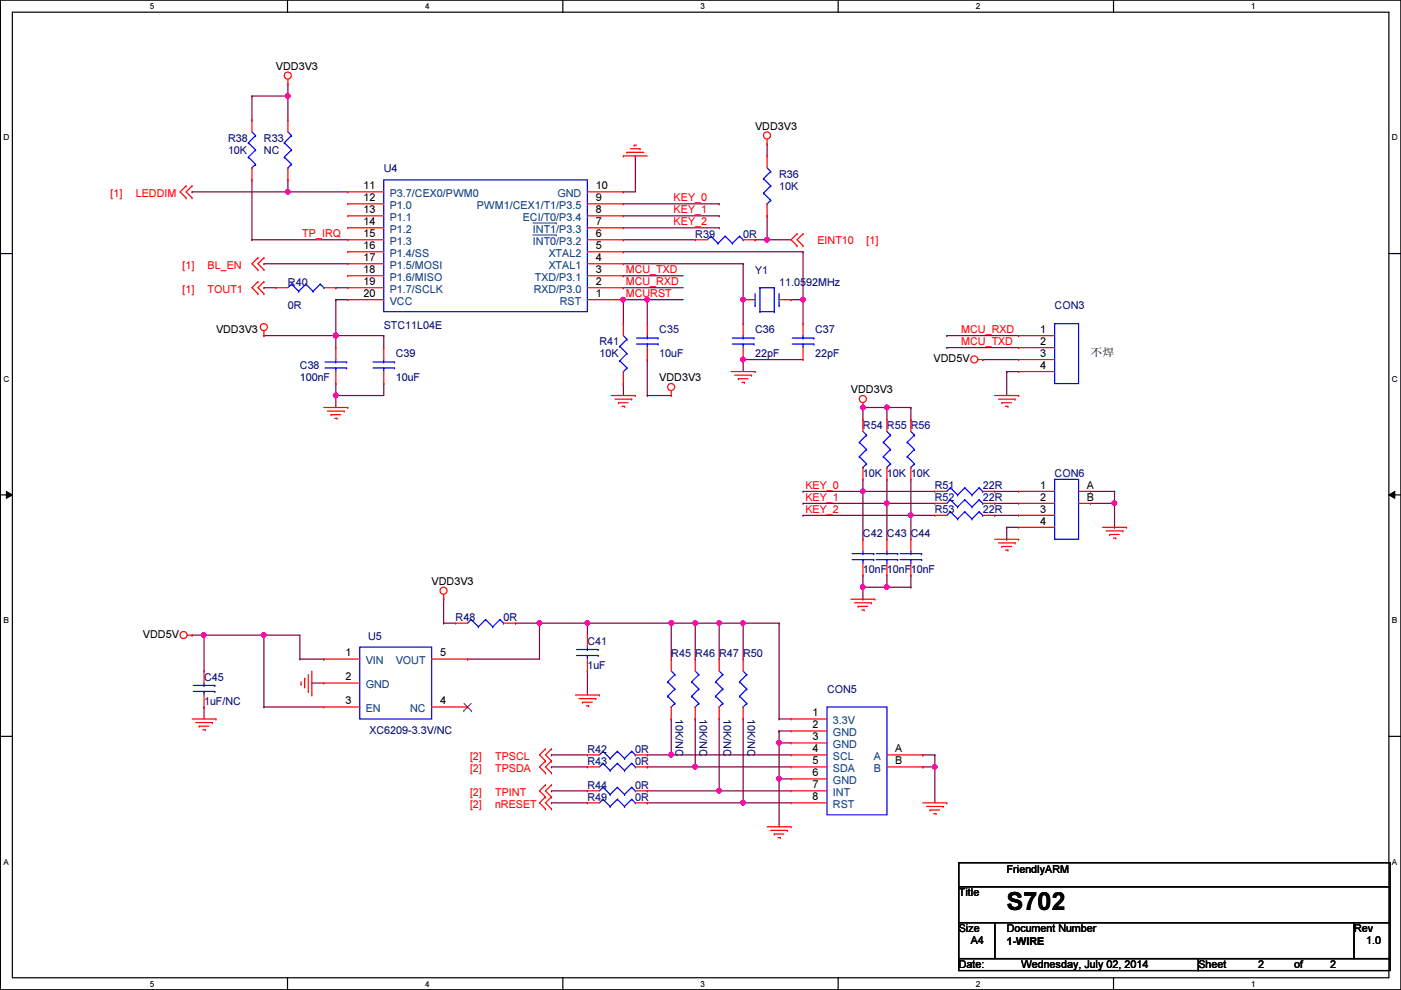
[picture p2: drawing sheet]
<svg xmlns="http://www.w3.org/2000/svg" width="297mm" height="210mm" viewBox="0 0 297 210" stroke-linecap="round" stroke-linejoin="round" font-family="sans-serif">
<path d="M.1 0h296.9v209.8h-296.9zM2.6 2.6h291.9v204.7h-291.9z" fill="none" stroke="#000" stroke-width=".25"/>
<g fill="#fff">
<path d="M31.8 .3h1v2h-1z"/>
<path d="M31.8 207.6h1v1.9h-1z"/>
</g>
<path d="M61 0v2.6M61 207.3v2.5" fill="none" stroke="#000" stroke-width=".25"/>
<g fill="#fff">
<path d="M90.1 .3h1v2h-1z"/>
<path d="M90.1 207.6h1v1.9h-1z"/>
</g>
<path d="M119.3 0v2.6M119.3 207.3v2.5" fill="none" stroke="#000" stroke-width=".25"/>
<g fill="#fff">
<path d="M148.5 .3h1v2h-1z"/>
<path d="M148.5 207.6h1v1.9h-1z"/>
</g>
<path d="M177.7 0v2.6M177.7 207.3v2.5" fill="none" stroke="#000" stroke-width=".25"/>
<g fill="#fff">
<path d="M206.9 .3h1v2h-1z"/>
<path d="M206.9 207.6h1v1.9h-1z"/>
</g>
<path d="M236.1 0v2.6M236.1 207.3v2.5" fill="none" stroke="#000" stroke-width=".25"/>
<g fill="#fff">
<path d="M265.3 .3h.9v2h-.9z"/>
<path d="M265.3 207.6h.9v1.9h-.9z"/>
<path d="M.7 28.2h1.3v1.9h-1.3z"/>
<path d="M295.1 28.2h1.3v1.9h-1.3z"/>
<path d="M.7 79.3h1.3v2h-1.3z"/>
<path d="M295.1 79.3h1.3v2h-1.3z"/>
</g>
<path d="M.1 53.8h2.5M294.5 53.8h2.5" fill="none" stroke="#000" stroke-width=".25"/>
<g fill="#fff">
<path d="M.7 130.5h1.2v2h-1.2z"/>
<path d="M295.1 130.5h1.2v2h-1.2z"/>
</g>
<path d="M.1 104.9h2.5M294.5 104.9h2.5" fill="none" stroke="#000" stroke-width=".25"/>
<path d="M1.4 104.2l1.2 .7-1.2 .8zM294.5 104.9l1.2-.7v1.5z" fill="#000"/>
<path d="M1.4 104.2l1.2 .7-1.2 .8zM294.5 104.9l1.2-.7v1.5z" fill="none" stroke="#000" stroke-width=".21"/>
<g fill="#fff">
<path d="M.7 181.7h1.2v2h-1.2z"/>
<path d="M295.1 181.7h1.2v2h-1.2z"/>
</g>
<path d="M.1 156.1h2.5M294.5 156.1h2.5" fill="none" stroke="#000" stroke-width=".25"/>
<path d="M71.2 71.2h.1M71.2 71.2v2.5" fill="none" stroke="#800040" stroke-width=".25"/>
<circle cx="71.2" cy="71.1" r=".49" fill="#f0f"/>
<circle cx="71.2" cy="71.1" r=".49" fill="none" stroke="#f0f" stroke-width=".25"/>
<path d="M61 38.1h.1M61 38.1v2.6M71.2 63.5h.1M71.2 71.2h.1M71.2 63.5h2.5M71.2 71.2h10.2M81.4 71.2h.1M81.4 71.2v2.5" fill="none" stroke="#800040" stroke-width=".25"/>
<circle cx="71.2" cy="71.1" r=".49" fill="#f0f"/>
<circle cx="71.2" cy="71.1" r=".49" fill="none" stroke="#f0f" stroke-width=".25"/>
<path d="M71.2 83.9h.1M71.2 83.9v2.5" fill="none" stroke="#800040" stroke-width=".25"/>
<circle cx="71.2" cy="83.8" r=".49" fill="#f0f"/>
<circle cx="71.2" cy="83.8" r=".49" fill="none" stroke="#f0f" stroke-width=".25"/>
<g fill="none" stroke="#800040" stroke-width=".25">
<path d="M53.4 50.8h.1M53.4 50.8h20.3M132.2 53.4h.1M132.2 53.4h38.1M56 71.2h.1M56 71.2h15.2M157.6 76.2h.1M157.6 76.2v2.6M170.3 63.5h.1M170.3 63.5v5.1M200.7 71.2h.1M200.7 71.2h15.3"/>
<path d="M71.2 83.9h.1M81.4 81.3h.1M81.4 81.3v2.6h-10.2"/>
</g>
<circle cx="170.2" cy="63.5" r=".49" fill="#f0f"/>
<circle cx="170.2" cy="63.5" r=".49" fill="none" stroke="#f0f" stroke-width=".25"/>
<path d="M132.2 55.9h.1M132.2 55.9h25.4M157.6 63.5h.1M157.6 63.5v5.1M200.7 73.7h.1M200.7 73.7h15.3" fill="none" stroke="#800040" stroke-width=".25"/>
<circle cx="157.5" cy="63.5" r=".49" fill="#f0f"/>
<circle cx="157.5" cy="63.5" r=".49" fill="none" stroke="#f0f" stroke-width=".25"/>
<path d="M157.6 76.2h.1M157.6 76.2h12.7M167.7 63.5h.1M167.7 63.5h2.6" fill="none" stroke="#800040" stroke-width=".25"/>
<circle cx="157.5" cy="76.2" r=".49" fill="#f0f"/>
<circle cx="157.5" cy="76.2" r=".49" fill="none" stroke="#f0f" stroke-width=".25"/>
<g fill="none" stroke="#800040" stroke-width=".25">
<path d="M132.2 58.5h.1M132.2 50.8h.1M132.2 58.5h12.7M132.2 50.8h15.2M162.6 50.8h.1M162.6 45.8h.1M162.6 50.8h5.1M162.6 45.8v5M71.2 63.5h.1M71.2 63.5v7.7M132.2 61h.1M132.2 61h12.7"/>
<path d="M213.4 78.8h.1M213.4 78.8h2.6M213.4 78.8v5.1M71.2 81.3h.1M71.2 81.3v2.6"/>
</g>
<circle cx="162.6" cy="50.8" r=".49" fill="#f0f"/>
<circle cx="162.6" cy="50.8" r=".49" fill="none" stroke="#f0f" stroke-width=".25"/>
<path d="M71.2 61h.1M71.2 61h2.5M137.2 63.5h.1M137.2 63.5v5.1" fill="none" stroke="#800040" stroke-width=".25"/>
<circle cx="137.2" cy="63.5" r=".49" fill="#f0f"/>
<circle cx="137.2" cy="63.5" r=".49" fill="none" stroke="#f0f" stroke-width=".25"/>
<path d="M162.6 30.5h.1M162.6 30.5v2.6M61 40.7h.1M61 40.7h12.7M56 61h.1M56 61h2.5M132.2 63.5h.1M132.2 63.5v5.1M132.2 81.3h.1M132.2 81.3v2.6" fill="none" stroke="#800040" stroke-width=".25"/>
<circle cx="61" cy="40.7" r=".49" fill="#f0f"/>
<circle cx="61" cy="40.7" r=".49" fill="none" stroke="#f0f" stroke-width=".25"/>
<path d="M132.2 63.5h.1M132.2 63.5h5" fill="none" stroke="#800040" stroke-width=".25"/>
<circle cx="132.1" cy="63.5" r=".49" fill="#f0f"/>
<circle cx="132.1" cy="63.5" r=".49" fill="none" stroke="#f0f" stroke-width=".25"/>
<g fill="none" stroke="#800040" stroke-width=".25">
<path d="M53.4 20.4h.1M53.4 20.4v5M53.4 20.4h7.6M61 20.4h.1M61 20.4v5M134.7 33.1h.1M134.7 33.1v7.6h-2.5M40.7 40.7h.1M40.7 40.7h20.3M56 55.9h.1M56 55.9h17.7M132.2 40.7h.1"/>
<path d="M157.6 55.9h.1M157.6 55.9v7.6M160.1 50.8h.1M160.1 50.8h2.5M170.3 53.4h.1M170.3 53.4v10.1M137.2 76.2h.1M137.2 63.5h.1M137.2 76.2v7.7M137.2 63.5h7.7M208.4 76.2h.1M208.4 76.2h7.6"/>
<path d="M137.2 83.9h.1M137.2 83.9h5.1"/>
</g>
<circle cx="61" cy="20.3" r=".49" fill="#f0f"/>
<circle cx="61" cy="20.3" r=".49" fill="none" stroke="#f0f" stroke-width=".25"/>
<path d="M61 17.8h.1M61 17.8v2.6M53.4 38.1h.1M53.4 38.1v12.7M142.3 160.1h.1M142.3 160.1h25.4M147.4 162.6h.1M147.4 162.6h20.3" fill="none" stroke="#800040" stroke-width=".25"/>
<circle cx="147.4" cy="162.6" r=".49" fill="#f0f"/>
<circle cx="147.4" cy="162.6" r=".49" fill="none" stroke="#f0f" stroke-width=".25"/>
<path d="M142.3 152.4h.1M142.3 152.4v7.7M116.9 160.1h.1M116.9 162.6h.1M116.9 167.7h.1M116.9 167.7h7.6M116.9 160.1h7.6M116.9 162.6h7.6M152.5 167.7h.1M152.5 167.7h15.2" fill="none" stroke="#800040" stroke-width=".25"/>
<circle cx="142.3" cy="160" r=".49" fill="#f0f"/>
<circle cx="142.3" cy="160" r=".49" fill="none" stroke="#f0f" stroke-width=".25"/>
<path d="M147.4 152.4h.1M147.4 152.4v10.2h-10.2M152.5 152.4h.1M152.5 152.4v15.3M137.2 162.6h.1" fill="none" stroke="#800040" stroke-width=".25"/>
<circle cx="152.5" cy="167.7" r=".49" fill="#f0f"/>
<circle cx="152.5" cy="167.7" r=".49" fill="none" stroke="#f0f" stroke-width=".25"/>
<path d="M94.1 127h.1M94.1 127v5.1M114.4 132.1h.1M114.4 132.1h10.1M137.2 167.7h.1M137.2 160.1h.1M137.2 167.7h15.3M137.2 160.1h5.1" fill="none" stroke="#800040" stroke-width=".25"/>
<circle cx="114.4" cy="132.1" r=".49" fill="#f0f"/>
<circle cx="114.4" cy="132.1" r=".49" fill="none" stroke="#f0f" stroke-width=".25"/>
<path d="M124.5 132.1h.1M124.5 132.1v2.6" fill="none" stroke="#800040" stroke-width=".25"/>
<circle cx="124.5" cy="132.1" r=".49" fill="#f0f"/>
<circle cx="124.5" cy="132.1" r=".49" fill="none" stroke="#f0f" stroke-width=".25"/>
<path d="M94.1 132.1h.1M94.1 132.1h2.5M124.5 132.1h.1M124.5 132.1h17.8M142.3 132.1h.1M142.3 132.1v7.6M165.2 132.1h.1M165.2 132.1v20.3M165.2 152.4h.1M165.2 152.4h2.5" fill="none" stroke="#800040" stroke-width=".25"/>
<circle cx="142.3" cy="132.1" r=".49" fill="#f0f"/>
<circle cx="142.3" cy="132.1" r=".49" fill="none" stroke="#f0f" stroke-width=".25"/>
<path d="M142.3 132.1h.1M142.3 132.1h5.1M147.4 132.1h.1M147.4 132.1v7.6" fill="none" stroke="#800040" stroke-width=".25"/>
<circle cx="147.4" cy="132.1" r=".49" fill="#f0f"/>
<circle cx="147.4" cy="132.1" r=".49" fill="none" stroke="#f0f" stroke-width=".25"/>
<path d="M152.5 132.1h.1M152.5 132.1v7.6" fill="none" stroke="#800040" stroke-width=".25"/>
<circle cx="152.5" cy="132.1" r=".49" fill="#f0f"/>
<circle cx="152.5" cy="132.1" r=".49" fill="none" stroke="#f0f" stroke-width=".25"/>
<path d="M147.4 132.1h.1M147.4 132.1h10.2M152.5 132.1h.1M124.5 142.3h.1M124.5 142.3v5.1M116.9 170.2h.1M116.9 170.2h7.6M157.6 170.2h.1M157.6 170.2h10.1" fill="none" stroke="#800040" stroke-width=".25"/>
<circle cx="157.5" cy="170.2" r=".49" fill="#f0f"/>
<circle cx="157.5" cy="170.2" r=".49" fill="none" stroke="#f0f" stroke-width=".25"/>
<path d="M157.6 132.1h.1M157.6 132.1v7.6M157.6 152.4h.1M157.6 152.4v17.8" fill="none" stroke="#800040" stroke-width=".25"/>
<circle cx="157.5" cy="132.1" r=".49" fill="#f0f"/>
<circle cx="157.5" cy="132.1" r=".49" fill="none" stroke="#f0f" stroke-width=".25"/>
<path d="M157.6 132.1h.1M157.6 132.1h7.6M165.2 155h.1M165.2 155h2.5M165.2 155v2.5M165.2 165.1h.1M165.2 165.1h2.5" fill="none" stroke="#800040" stroke-width=".25"/>
<circle cx="165.2" cy="165.1" r=".49" fill="#f0f"/>
<circle cx="165.2" cy="165.1" r=".49" fill="none" stroke="#f0f" stroke-width=".25"/>
<path d="M165.2 157.5h.1M165.2 157.5h2.5M165.2 165.1h.1M165.2 165.1v10.2" fill="none" stroke="#800040" stroke-width=".25"/>
<circle cx="165.2" cy="157.5" r=".49" fill="#f0f"/>
<circle cx="165.2" cy="157.5" r=".49" fill="none" stroke="#f0f" stroke-width=".25"/>
<path d="M165.2 157.5h.1M165.2 157.5v7.6M195.7 162.6h.1M195.7 162.6h2.5M198.2 162.6h.1M198.2 162.6v7.6" fill="none" stroke="#800040" stroke-width=".25"/>
<circle cx="198.2" cy="162.6" r=".49" fill="#f0f"/>
<circle cx="198.2" cy="162.6" r=".49" fill="none" stroke="#f0f" stroke-width=".25"/>
<path d="M132.2 43.2h20.3M132.2 45.8h20.3M132.2 48.3h20.3M152.5 43.2h.1M152.5 45.8h.1M152.5 48.3h.1M231.2 104.2h5.1M236.3 104.2h.1M236.3 106.7h.1M236.3 104.2v2.5M195.7 160.1h.1M195.7 160.1h2.5" fill="none" stroke="#800040" stroke-width=".25"/>
<circle cx="236.3" cy="106.7" r=".49" fill="#f0f"/>
<circle cx="236.3" cy="106.7" r=".49" fill="none" stroke="#f0f" stroke-width=".25"/>
<g fill="none" stroke="#800040" stroke-width=".25">
<path d="M183 104.2h.1M183 104.2h15.2M210.9 104.2h.1M210.9 106.7h.1M210.9 109.3h.1M210.9 106.7h5.1M210.9 104.2h5.1M210.9 109.3h5.1M213.4 111.8h.1M213.4 114.3h.1M213.4 111.8h2.6M213.4 111.8v2.5"/>
<path d="M231.2 106.7h5.1M236.3 106.7h.1M236.3 111.8h.1M236.3 106.7v5.1"/>
</g>
<circle cx="182.9" cy="104.2" r=".49" fill="#f0f"/>
<circle cx="182.9" cy="104.2" r=".49" fill="none" stroke="#f0f" stroke-width=".25"/>
<path d="M188 106.7h.1M188 106.7h10.2" fill="none" stroke="#800040" stroke-width=".25"/>
<circle cx="188" cy="106.7" r=".49" fill="#f0f"/>
<circle cx="188" cy="106.7" r=".49" fill="none" stroke="#f0f" stroke-width=".25"/>
<path d="M170.3 104.2h.1M170.3 106.7h.1M170.3 104.2h12.7M170.3 106.7h17.7M183 104.2h.1M183 101.6v2.6M188 106.7h.1M188 101.6v5.1M193.1 109.3h.1M193.1 109.3h5.1M193.1 101.6v7.7" fill="none" stroke="#800040" stroke-width=".25"/>
<circle cx="193.1" cy="109.2" r=".49" fill="#f0f"/>
<circle cx="193.1" cy="109.2" r=".49" fill="none" stroke="#f0f" stroke-width=".25"/>
<path d="M183 88.9h.1M188 86.4h.1M188 86.4h-5v2.5M170.3 109.3h.1M170.3 109.3h22.8" fill="none" stroke="#800040" stroke-width=".25"/>
<circle cx="182.9" cy="86.4" r=".49" fill="#f0f"/>
<circle cx="182.9" cy="86.4" r=".49" fill="none" stroke="#f0f" stroke-width=".25"/>
<circle cx="188" cy="86.4" r=".49" fill="#f0f"/>
<circle cx="188" cy="86.4" r=".49" fill="none" stroke="#f0f" stroke-width=".25"/>
<g fill="none" stroke="#800040" stroke-width=".25">
<path d="M188 86.4h.1M188 86.4v2.5M188 86.4h5.1M193.1 88.9h.1M193.1 86.4h.1M193.1 86.4v2.5M183 104.2h.1M183 104.2v10.1M188 106.7h.1M188 106.7v7.6M193.1 109.3h.1M193.1 109.3v5"/>
<path d="M183 124.5h.1M183 122v2.5M183 124.5h5M188 124.5h.1"/>
</g>
<circle cx="182.9" cy="124.5" r=".49" fill="#f0f"/>
<circle cx="182.9" cy="124.5" r=".49" fill="none" stroke="#f0f" stroke-width=".25"/>
<circle cx="188" cy="124.5" r=".49" fill="#f0f"/>
<circle cx="188" cy="124.5" r=".49" fill="none" stroke="#f0f" stroke-width=".25"/>
<g fill="none" stroke="#800040" stroke-width=".25">
<path d="M56 134.7h.1M56 134.7h7.6M99.1 139.7h.1M109.3 132.1h.1M109.3 132.1h5.1M114.4 132.1h.1M114.4 132.1v7.6h-15.3M183 127h.1M183 124.5v2.5M188 124.5h.1M188 122v2.5M188 124.5h5.1"/>
<path d="M193.1 122h.1M193.1 124.5h.1M193.1 122v2.5M137.2 170.2h.1M137.2 170.2h20.4M198.2 160.1h.1M198.2 160.1v2.5"/>
</g>
<circle cx="55.9" cy="134.6" r=".49" fill="#f0f"/>
<circle cx="55.9" cy="134.6" r=".49" fill="none" stroke="#f0f" stroke-width=".25"/>
<g fill="none" stroke="#800040" stroke-width=".25">
<path d="M40.7 134.7h.1M40.7 134.7h15.3M43.3 134.7h.1M43.3 134.7v7.6M56 134.7h.1M56 134.7v15.2M63.6 139.7h.1M63.6 134.7v5M63.6 139.7h5.1M68.7 139.7h.1M43.3 149.9h.1M43.3 149.9v2.5"/>
<path d="M56 149.9h.1M56 149.9h12.7M66.1 144.8h.1M66.1 144.8h2.6"/>
</g>
<circle cx="43.2" cy="134.6" r=".49" fill="#f0f"/>
<circle cx="43.2" cy="134.6" r=".49" fill="none" stroke="#f0f" stroke-width=".25"/>
<g fill="none" stroke="#f00" stroke-width=".25">
<path d="M61 17.8h.1M61 16.8v1M39.5 39.4h.1M39.5 39.4l-1.3 1.3 1.3 1.3M40.7 39.4h.1M40.7 39.4l-1.2 1.3 1.2 1.3M53.4 25.4h.1M53.4 38.1h.1M53.4 25.4v2.6M53.4 35.6v2.5M61 25.4h.1M61 38.1h.1"/>
<path d="M61 25.4v2.6M61 35.6v2.5M132.2 33.1h.1M132.2 33.1h5M132.9 32.3h.1M132.9 32.3h3.6M133.7 31.5h2M134.4 30.8h.1M134.4 30.8h.6M135.7 31.5h.1M162.6 30.5h.1M162.6 33.1h.1"/>
<path d="M162.6 29.5v1M162.6 33.1v2.5M39.5 42h.1M40.7 42h.1M54.7 59.7h.1M54.7 54.7h.1M54.7 57.2h.1M54.7 59.7l-1.3 1.3 1.3 1.3M54.7 54.7l-1.3 1.2 1.3 1.3M56 59.7h.1M56 54.7h.1M56 57.2h.1"/>
<path d="M56 59.7l-1.3 1.3 1.3 1.3M56 54.7l-1.3 1.2 1.3 1.3M73.7 40.7h.1M73.7 43.2h.1M73.7 45.8h.1M73.7 48.3h.1M73.7 50.8h.1M73.7 53.4h.1M73.7 55.9h.1M73.7 58.5h.1M73.7 58.5h7.7M73.7 55.9h7.7"/>
<path d="M73.7 53.4h7.7M73.7 50.8h7.7M73.7 48.3h7.7M73.7 45.8h7.7M73.7 43.2h7.7M73.7 40.7h7.7M124.5 58.5h7.7M124.5 55.9h7.7M124.5 53.4h7.7M124.5 50.8h7.7M124.5 48.3h7.7M124.5 45.8h7.7"/>
<path d="M124.5 43.2h7.7M124.5 40.7h7.7M132.2 58.5h.1M132.2 55.9h.1M132.2 53.4h.1M132.2 50.8h.1M132.2 48.3h.1M132.2 45.8h.1M132.2 43.2h.1M132.2 40.7h.1M147.4 50.8h.1M147.4 50.8h2.5"/>
<path d="M157.6 50.8h2.5M160.1 50.8h.1M162.6 45.8h.1M162.6 43.2v2.6M169 49.6h.1M169 52.1h.1M169 49.6l-1.3 1.2 1.3 1.3M170.3 52.1h.1M170.3 49.6h.1M170.3 49.6l-1.3 1.2 1.3 1.3M54.7 62.3h.1M56 71.2h.1"/>
<path d="M56 62.3h.1M56 70.1v1.1M58.5 61h.1M58.5 61h2.5M68.7 61h2.5M71.2 61h.1M71.2 73.7h.1M71.2 73.7v2.5M71.2 78.8v2.5M73.7 61h.1M73.7 63.5h.1M73.7 63.5h7.7"/>
<path d="M73.7 61h7.7M81.4 73.7h.1M81.4 73.7v2.5M81.4 78.8v2.5M124.5 63.5h7.7M124.5 61h7.7M132.2 63.5h.1M132.2 61h.1M132.2 68.6h.1M132.2 68.6v2.6M132.2 78.8v2.5M137.2 68.6h.1"/>
<path d="M137.2 76.2h.1M137.2 68.6v2.6M137.2 73.7v2.5M155 78.8h5.1M155.8 79.5h3.5M157.6 68.6h.1M157.6 76.2h.1M157.6 63.5h.1M157.6 63.5h2.5M157.6 68.6v2.6M157.6 73.7v2.5M159.3 79.5h.1"/>
<path d="M160.1 78.8h.1M165.2 63.5h2.5M167.7 63.5h.1M170.3 68.6h.1M170.3 76.2h.1M170.3 68.6v2.6M170.3 73.7v2.5M207.3 76.2h1.1M208.4 76.2h.1M216 71.2h.1M216 73.7h.1M216 76.2h.1"/>
<path d="M216 78.8h.1M216 78.8h7.6M216 76.2h7.6M216 71.2h7.6M216 73.7h7.6M68.7 86.4h5M69.4 87.2h3.6M70.2 87.9h.1M70.2 87.9h2M70.9 88.7h.6M71.2 81.3h.1M71.5 88.7h.1"/>
<path d="M73 87.2h.1M73.7 86.4h.1M81.4 81.3h.1M129.6 83.9h5.1M130.4 84.6h3.5M131.1 85.4h.1M131.1 85.4h2.1M131.9 86.1h.5M132.2 81.3h.1M132.4 86.1h.1M133.9 84.6h.1M134.7 83.9h.1"/>
<path d="M142.3 83.9h.1M142.3 82.8v1.1M156.5 80.3h.1M156.5 80.3h2.1M157.3 81.1h.5M157.8 81.1h.1M183 86.4h.1M183 88.9h.1M183 85.4v1M183 88.9v2.6M183 99.1v2.5M188 88.9h.1"/>
<path d="M188 88.9v2.6M188 99.1v2.5M193.1 88.9h.1M193.1 88.9v2.6M193.1 99.1v2.5M210.9 83.9h5.1M211.7 84.6h3.5M212.4 85.4h.1M212.4 85.4h2.1M213.2 86.1h.5M213.7 86.1h.1M215.2 84.6h.1"/>
<path d="M216 83.9h.1M183 101.6h.1M183 114.3h.1M183 114.3v2.6M183 119.4v2.6M188 101.6h.1M188 114.3h.1M188 114.3v2.6M188 119.4v2.6M193.1 101.6h.1M193.1 114.3h.1M193.1 114.3v2.6"/>
<path d="M193.1 119.4v2.6M198.2 106.7h.1M198.2 109.3h.1M198.2 104.2h.1M198.2 106.7h2.5M198.2 104.2h2.5M198.2 109.3h2.5M208.4 106.7h2.5M208.4 104.2h2.5M208.4 109.3h2.5M210.9 106.7h.1M210.9 109.3h.1"/>
<path d="M210.9 104.2h.1M210.9 114.3h5.1M211.7 115.1h3.5M212.4 115.9h.1M212.4 115.9h2.1M213.2 116.6h.5M213.7 116.6h.1M215.2 115.1h.1M216 114.3h.1M216 104.2h.1M216 106.7h.1M216 109.3h.1"/>
<path d="M216 111.8h.1M216 111.8h7.6M216 106.7h7.6M216 104.2h7.6M216 109.3h7.6M228.7 106.7h2.5M228.7 104.2h2.5M231.2 104.2h.1M231.2 106.7h.1M233.8 111.8h5M234.5 112.6h3.6M235.3 113.3h.1"/>
<path d="M235.3 113.3h2M236 114.1h.6M236.6 114.1h.1M238.1 112.6h.1M238.8 111.8h.1M39.7 134.7h1M40.7 134.7h.1M68.7 139.7h.1M68.7 139.7h7.6M91.5 139.7h7.6M94.1 127h.1M94.1 126v1"/>
<path d="M96.6 132.1h.1M96.6 132.1h2.5M99.1 139.7h.1M106.8 132.1h2.5M109.3 132.1h.1M124.5 134.7h.1M124.5 134.7v2.5M124.5 139.7v2.6M142.3 139.7h.1M142.3 139.7v2.6M147.4 139.7h.1M147.4 139.7v2.6"/>
<path d="M152.5 139.7h.1M152.5 139.7v2.6M157.6 139.7h.1M157.6 139.7v2.6M180.4 127h5.1M181.2 127.8h3.5M181.9 128.6h.1M181.9 128.6h2.1M182.7 129.3h.5M183 122h.1M183.2 129.3h.1M184.7 127.8h.1"/>
<path d="M185.5 127h.1M188 122h.1M193.1 122h.1M40.7 152.4h5.1M41.5 153.2h3.5M42.2 154h.1M42.2 154h2.1M43 154.7h.5M43.3 142.3h.1M43.3 149.9h.1M43.3 142.3v2.5M43.3 147.4v2.5"/>
<path d="M43.5 154.7h.1M45 153.2h.1M45.8 152.4h.1M63.8 145.1h.1M63.8 144.6v.5M64.6 143.8h.1M64.6 143.8v2M65.4 146.6h.1M65.4 143v3.6M66.1 147.4h.1M66.1 142.3v5.1M68.7 144.8h.1"/>
<path d="M68.7 149.9h.1M68.7 144.8h7.6M68.7 149.9h7.6M91.5 149.9h7.6M99.1 149.9h.1M115.7 158.8h.1M115.7 158.8l-1.3 1.3 1.3 1.2M116.9 158.8h.1M116.9 158.8l-1.2 1.3 1.2 1.2M122 147.4h5.1M122.8 148.1h3.5M123.5 148.9h.1"/>
<path d="M123.5 148.9h2.1M124.3 149.6h.5M124.5 142.3h.1M124.8 149.6h.1M126.3 148.1h.1M127.1 147.4h.1M142.3 152.4h.1M142.3 149.9v2.5M147.4 152.4h.1M147.4 149.9v2.5M152.5 152.4h.1M152.5 149.9v2.5"/>
<path d="M157.6 152.4h.1M157.6 149.9v2.5M167.7 152.4h.1M167.7 155h.1M167.7 157.5h.1M167.7 152.4h7.6M167.7 155h7.6M167.7 157.5h7.6M115.7 161.3h.1M115.7 163.9h.1M115.7 166.4h.1M115.7 169h.1"/>
<path d="M115.7 171.5h.1M115.7 161.3l-1.3 1.3 1.3 1.3M115.7 166.4l-1.3 1.3 1.3 1.3M115.7 169l-1.3 1.2 1.3 1.3M116.9 161.3h.1M116.9 163.9h.1M116.9 166.4h.1M116.9 169h.1M116.9 171.5h.1M116.9 161.3l-1.2 1.3 1.2 1.3M116.9 166.4l-1.2 1.3 1.2 1.3M116.9 169l-1.2 1.2 1.2 1.3"/>
<path d="M124.5 160.1h.1M124.5 162.6h.1M124.5 170.2h.1M124.5 167.7h.1M124.5 170.2h2.6M124.5 160.1h2.6M124.5 162.6h2.6M124.5 167.7h2.6M134.7 170.2h2.5M134.7 160.1h2.5M134.7 162.6h2.5M134.7 167.7h2.5"/>
<path d="M137.2 160.1h.1M137.2 162.6h.1M137.2 170.2h.1M137.2 167.7h.1M162.6 175.3h5.1M163.4 176.1h3.6M164.2 176.8h.1M164.2 176.8h2M164.9 177.6h.5M165.4 177.6h.1M167 176.1h.1M167.7 175.3h.1"/>
<path d="M167.7 160.1h.1M167.7 162.6h.1M167.7 165.1h.1M167.7 167.7h.1M167.7 170.2h.1M167.7 170.2h7.6M167.7 160.1h7.6M167.7 162.6h7.6M167.7 165.1h7.6M167.7 167.7h7.6M188 160.1h7.7M188 162.6h7.7"/>
<path d="M195.7 160.1h.1M195.7 162.6h.1M195.7 170.2h5M196.4 171h3.6M197.2 171.7h.1M197.2 171.7h2M197.9 172.5h.6M198.5 172.5h.1M200 171h.1M200.7 170.2h.1"/>
<circle cx="61" cy="16" r=".75"/>
<circle cx="162.6" cy="28.7" r=".75"/>
<circle cx="55.9" cy="69.4" r=".75"/>
<circle cx="206.6" cy="76.2" r=".75"/>
<circle cx="142.3" cy="82.1" r=".75"/>
<circle cx="182.9" cy="84.6" r=".75"/>
<circle cx="38.9" cy="134.6" r=".75"/>
<circle cx="94" cy="125.2" r=".75"/>
</g>
<path d="M203.3 182.9h91.4v5.1h-91.4zM203.3 188h91.4v7.6h-91.4zM203.3 195.6h7.6v7.6h-7.6zM210.9 195.6h76.2v7.6h-76.2zM287.1 195.6h7.6v7.6h-7.6zM203.3 203.2h50.8v2.6h-50.8zM254.1 203.2h40.6v2.6h-40.6z" fill="none" stroke="#000" stroke-width=".25"/>
<g fill="none" stroke="#00f" stroke-width=".25">
<path d="M52.7 30.3h.1M52.7 33.3h.1M52.7 30.3l1.5 1.5M52.7 33.3l1.5 1.5M53.4 35.6h.1M53.4 28l.8 .7M54.2 28.7h.1M54.2 31.8h.1M54.2 34.8h.1M54.2 28.7l-1.5 1.6M54.2 31.8l-1.5 1.5M54.2 34.8l-.8 .8"/>
<path d="M60.3 30.3h.1M60.3 33.3h.1M60.3 30.3l1.5 1.5M60.3 33.3l1.5 1.5M61 35.6h.1M61 28l.8 .7M61.8 28.7h.1M61.8 31.8h.1M61.8 34.8h.1M61.8 28.7l-1.5 1.6M61.8 31.8l-1.5 1.5M61.8 34.8l-.8 .8"/>
<path d="M81.4 38.1h43.1v28h-43.1zM161.9 37.9h.1M161.9 37.9l1.5 1.5M162.6 35.6l.8 .8M163.4 36.4h.1M163.4 39.4h.1M163.4 36.4l-1.5 1.5M163.4 39.4l-1.5 1.5M150.7 50.1h.1M150.7 50.1l-.8 .7M150.7 50.1l1.5 1.5M152.2 51.6h.1"/>
<path d="M153.8 50.1h.1M153.8 50.1l-1.6 1.5M153.8 50.1l1.5 1.5M155.3 51.6h.1M156.8 50.1h.1M156.8 50.1l-1.5 1.5M156.8 50.1l.8 .7M157.6 50.8h.1M161.9 40.9h.1M161.9 40.9l1.5 1.6M162.6 43.2h.1M163.4 42.5h.1"/>
<path d="M163.4 42.5l-.8 .7M61.8 60.2h.1M61.8 60.2l-.8 .8M61.8 60.2l1.5 1.6M63.3 61.8h.1M64.9 60.2h.1M64.9 60.2l-1.6 1.6M64.9 60.2l1.5 1.6M66.4 61.8h.1M67.9 60.2h.1M67.9 60.2l-1.5 1.6M67.9 60.2l.8 .8"/>
<path d="M68.7 61h.1M68.9 78h4.6M68.9 76.8h4.6M71.2 76.8h.1M71.2 78h.1M71.2 76.2v.6M71.2 78v.8M73.5 78h.1M73.5 76.8h.1M79.1 78h4.5M79.1 76.8h4.5M81.4 76.8h.1"/>
<path d="M81.4 78h.1M81.4 76.2v.6M81.4 78v.8M83.6 78h.1M83.6 76.8h.1M131.4 73.4h.1M131.4 76.5h.1M131.4 73.4l1.5 1.6M131.4 76.5l1.5 1.5M132.2 78.8h.1M132.2 71.2l.7 .7M132.9 71.9h.1"/>
<path d="M132.9 75h.1M132.9 78h.1M132.9 71.9l-1.5 1.5M132.9 75l-1.5 1.5M132.9 78l-.7 .8M135 72.9h4.5M135 71.7h4.5M137.2 71.7h.1M137.2 72.9h.1M137.2 71.2v.5M137.2 72.9v.8M139.5 72.9h.1"/>
<path d="M139.5 71.7h.1M155.3 72.9h4.5M155.3 71.7h4.5M157.6 71.7h.1M157.6 72.9h.1M157.6 71.2v.5M157.6 72.9v.8M159.8 72.9h.1M159.8 71.7h.1M160.1 64.8h.1M160.1 62.3v2.5M161.1 66.1h.1"/>
<path d="M161.1 61h.1M161.1 61v5.1M161.1 66.1h3.1M161.1 61h3.1M164.2 66.1h.1M164.2 61h.1M164.2 61v5.1M165.2 64.8h.1M165.2 62.3v2.5M168 72.9h4.5M168 71.7h4.5M170.3 71.7h.1"/>
<path d="M170.3 72.9h.1M170.3 71.2v.5M170.3 72.9v.8M172.5 72.9h.1M172.5 71.7h.1M223.6 68.6h5.1v12.7h-5.1zM182.2 93.8h.1M182.2 96.8h.1M182.2 93.8l1.5 1.5M182.2 96.8l1.5 1.5M183 99.1h.1M183 91.5l.7 .7"/>
<path d="M183.7 92.2h.1M183.7 95.3h.1M183.7 98.3h.1M183.7 92.2l-1.5 1.6M183.7 95.3l-1.5 1.5M183.7 98.3l-.7 .8M187.3 93.8h.1M187.3 96.8h.1M187.3 93.8l1.5 1.5M187.3 96.8l1.5 1.5M188 99.1h.1M188 91.5l.8 .7"/>
<path d="M188.8 92.2h.1M188.8 95.3h.1M188.8 98.3h.1M188.8 98.3l-.8 .8M188.8 92.2l-1.5 1.6M188.8 95.3l-1.5 1.5M192.4 93.8h.1M192.4 96.8h.1M192.4 93.8l1.5 1.5M192.4 96.8l1.5 1.5M193.1 99.1h.1M193.1 91.5l.8 .7"/>
<path d="M193.9 92.2h.1M193.9 95.3h.1M193.9 98.3h.1M193.9 92.2l-1.5 1.6M193.9 95.3l-1.5 1.5M193.9 98.3l-.8 .8M180.7 118.7h4.5M180.7 117.4h4.5M183 117.4h.1M183 118.7h.1M183 116.9v.5M183 118.7v.7"/>
<path d="M185.2 118.7h.1M185.2 117.4h.1M185.8 118.7h4.5M185.8 117.4h4.5M188 117.4h.1M188 118.7h.1M188 116.9v.5M188 118.7v.7M190.3 118.7h.1M190.3 117.4h.1M190.8 118.7h4.6M190.8 117.4h4.6"/>
<path d="M193.1 117.4h.1M193.1 118.7h.1M193.1 116.9v.5M193.1 118.7v.7M195.4 118.7h.1M195.4 117.4h.1M201.5 106h.1M201.5 108.5h.1M201.5 103.4h.1M201.5 106l1.5 1.5M201.5 106l-.8 .7M201.5 108.5l-.8 .8"/>
<path d="M201.5 108.5l1.5 1.5M201.5 103.4l-.8 .8M201.5 103.4l1.5 1.5M203 107.5h.1M203 110h.1M203 104.9h.1M204.6 106h.1M204.6 108.5h.1M204.6 103.4h.1M204.6 106l-1.6 1.5M204.6 106l1.5 1.5M204.6 108.5l-1.6 1.5"/>
<path d="M204.6 108.5l1.5 1.5M204.6 103.4l-1.6 1.5M204.6 103.4l1.5 1.5M206.1 107.5h.1M206.1 110h.1M206.1 104.9h.1M207.6 106h.1M207.6 108.5h.1M207.6 103.4h.1M207.6 106l-1.5 1.5M207.6 106l.8 .7M207.6 108.5l-1.5 1.5"/>
<path d="M207.6 108.5l.8 .8M207.6 103.4l-1.5 1.5M207.6 103.4l.8 .8M208.4 106.7h.1M208.4 109.3h.1M208.4 104.2h.1M223.6 101.6h5.1v12.7h-5.1zM76.3 137.2h15.2v15.2h-15.2zM99.9 131.4h.1M99.9 131.4l-.8 .7M99.9 131.4l1.5 1.5M101.4 132.9h.1"/>
<path d="M103 131.4h.1M103 131.4l-1.6 1.5M103 131.4l1.5 1.5M104.5 132.9h.1M106 131.4h.1M106 131.4l-1.5 1.5M106 131.4l.8 .7M106.8 132.1h.1M122.3 139h4.5M122.3 137.7h4.5M124.5 137.7h.1M124.5 139h.1"/>
<path d="M124.5 137.2v.5M124.5 139v.7M126.8 139h.1M126.8 137.7h.1M41 146.6h4.5M41 145.3h4.5M43.3 145.3h.1M43.3 146.6h.1M43.3 144.8v.5M43.3 146.6v.8M45.5 146.6h.1M45.5 145.3h.1"/>
<path d="M127.8 159.3h.1M127.8 159.3l-.7 .8M127.8 159.3l1.6 1.5M130.9 159.3h.1M130.9 159.3l-1.5 1.5M130.9 159.3l1.5 1.5M133.9 159.3h.1M133.9 159.3l-1.5 1.5M133.9 159.3l.8 .8M141.6 144.6h.1M141.6 147.6h.1M141.6 144.6l1.5 1.5"/>
<path d="M141.6 147.6l1.5 1.5M142.3 149.9h.1M142.3 142.3l.8 .7M143.1 143h.1M143.1 146.1h.1M143.1 149.1h.1M143.1 143l-1.5 1.6M143.1 146.1l-1.5 1.5M143.1 149.1l-.8 .8M146.6 144.6h.1M146.6 147.6h.1M146.6 144.6l1.6 1.5"/>
<path d="M146.6 147.6l1.6 1.5M147.4 149.9h.1M147.4 142.3l.8 .7M148.2 143h.1M148.2 146.1h.1M148.2 149.1h.1M148.2 143l-1.6 1.6M148.2 146.1l-1.6 1.5M148.2 149.1l-.8 .8M151.7 144.6h.1M151.7 147.6h.1M151.7 144.6l1.5 1.5"/>
<path d="M151.7 147.6l1.5 1.5M152.5 149.9h.1M152.5 142.3l.7 .7M153.2 143h.1M153.2 146.1h.1M153.2 149.1h.1M153.2 143l-1.5 1.6M153.2 146.1l-1.5 1.5M153.2 149.1l-.7 .8M156.8 144.6h.1M156.8 147.6h.1M156.8 144.6l1.5 1.5"/>
<path d="M156.8 147.6l1.5 1.5M157.6 149.9h.1M157.6 142.3l.7 .7M158.3 143h.1M158.3 146.1h.1M158.3 149.1h.1M158.3 143l-1.5 1.6M158.3 146.1l-1.5 1.5M158.3 149.1l-.7 .8M175.3 149.9h12.7v22.9h-12.7zM127.8 161.8h.1M127.8 169.5h.1"/>
<path d="M127.8 166.9h.1M127.8 169.5l-.7 .7M127.8 161.8l-.7 .8M127.8 161.8l1.6 1.6M127.8 169.5l1.6 1.5M127.8 166.9l-.7 .8M127.8 166.9l1.6 1.5M129.4 160.8h.1M129.4 163.4h.1M129.4 171h.1M129.4 168.4h.1M130.9 161.8h.1"/>
<path d="M130.9 169.5h.1M130.9 166.9h.1M130.9 161.8l-1.5 1.6M130.9 161.8l1.5 1.6M130.9 169.5l-1.5 1.5M130.9 169.5l1.5 1.5M130.9 166.9l-1.5 1.5M130.9 166.9l1.5 1.5M132.4 160.8h.1M132.4 163.4h.1M132.4 171h.1M132.4 168.4h.1"/>
<path d="M133.9 161.8h.1M133.9 169.5h.1M133.9 166.9h.1M133.9 161.8l-1.5 1.6M133.9 161.8l.8 .8M133.9 169.5l-1.5 1.5M133.9 169.5l.8 .7M133.9 166.9l-1.5 1.5M133.9 166.9l.8 .8M134.7 160.1h.1M134.7 162.6h.1M134.7 170.2h.1"/>
<path d="M134.7 167.7h.1"/>
</g>
<path d="M113 49.8h4.9M113 47.3h4.9M117.9 49.8h.1M117.9 47.3h.1" fill="none" stroke="#004080" stroke-width=".21"/>
<path d="M98.3 150.7h.1M98.4 149.1l1.5 1.6M99.9 149.1l-1.6 1.6M99.9 150.7h.1" fill="none" stroke="#804000" stroke-width=".21"/>
<circle cx="71.2" cy="71.1" r=".49" fill="#f0f"/>
<circle cx="71.2" cy="71.1" r=".49" fill="none" stroke="#f0f" stroke-width=".25"/>
<circle cx="71.2" cy="71.1" r=".49" fill="#f0f"/>
<circle cx="71.2" cy="71.1" r=".49" fill="none" stroke="#f0f" stroke-width=".25"/>
<circle cx="71.2" cy="83.8" r=".49" fill="#f0f"/>
<circle cx="71.2" cy="83.8" r=".49" fill="none" stroke="#f0f" stroke-width=".25"/>
<circle cx="170.2" cy="63.5" r=".49" fill="#f0f"/>
<circle cx="170.2" cy="63.5" r=".49" fill="none" stroke="#f0f" stroke-width=".25"/>
<circle cx="157.5" cy="63.5" r=".49" fill="#f0f"/>
<circle cx="157.5" cy="63.5" r=".49" fill="none" stroke="#f0f" stroke-width=".25"/>
<circle cx="157.5" cy="76.2" r=".49" fill="#f0f"/>
<circle cx="157.5" cy="76.2" r=".49" fill="none" stroke="#f0f" stroke-width=".25"/>
<circle cx="162.6" cy="50.8" r=".49" fill="#f0f"/>
<circle cx="162.6" cy="50.8" r=".49" fill="none" stroke="#f0f" stroke-width=".25"/>
<circle cx="137.2" cy="63.5" r=".49" fill="#f0f"/>
<circle cx="137.2" cy="63.5" r=".49" fill="none" stroke="#f0f" stroke-width=".25"/>
<circle cx="61" cy="40.7" r=".49" fill="#f0f"/>
<circle cx="61" cy="40.7" r=".49" fill="none" stroke="#f0f" stroke-width=".25"/>
<circle cx="132.1" cy="63.5" r=".49" fill="#f0f"/>
<circle cx="132.1" cy="63.5" r=".49" fill="none" stroke="#f0f" stroke-width=".25"/>
<circle cx="61" cy="20.3" r=".49" fill="#f0f"/>
<circle cx="61" cy="20.3" r=".49" fill="none" stroke="#f0f" stroke-width=".25"/>
<circle cx="147.4" cy="162.6" r=".49" fill="#f0f"/>
<circle cx="147.4" cy="162.6" r=".49" fill="none" stroke="#f0f" stroke-width=".25"/>
<circle cx="142.3" cy="160" r=".49" fill="#f0f"/>
<circle cx="142.3" cy="160" r=".49" fill="none" stroke="#f0f" stroke-width=".25"/>
<circle cx="152.5" cy="167.7" r=".49" fill="#f0f"/>
<circle cx="152.5" cy="167.7" r=".49" fill="none" stroke="#f0f" stroke-width=".25"/>
<circle cx="114.4" cy="132.1" r=".49" fill="#f0f"/>
<circle cx="114.4" cy="132.1" r=".49" fill="none" stroke="#f0f" stroke-width=".25"/>
<circle cx="124.5" cy="132.1" r=".49" fill="#f0f"/>
<circle cx="124.5" cy="132.1" r=".49" fill="none" stroke="#f0f" stroke-width=".25"/>
<circle cx="142.3" cy="132.1" r=".49" fill="#f0f"/>
<circle cx="142.3" cy="132.1" r=".49" fill="none" stroke="#f0f" stroke-width=".25"/>
<circle cx="147.4" cy="132.1" r=".49" fill="#f0f"/>
<circle cx="147.4" cy="132.1" r=".49" fill="none" stroke="#f0f" stroke-width=".25"/>
<circle cx="152.5" cy="132.1" r=".49" fill="#f0f"/>
<circle cx="152.5" cy="132.1" r=".49" fill="none" stroke="#f0f" stroke-width=".25"/>
<circle cx="157.5" cy="170.2" r=".49" fill="#f0f"/>
<circle cx="157.5" cy="170.2" r=".49" fill="none" stroke="#f0f" stroke-width=".25"/>
<circle cx="157.5" cy="132.1" r=".49" fill="#f0f"/>
<circle cx="157.5" cy="132.1" r=".49" fill="none" stroke="#f0f" stroke-width=".25"/>
<circle cx="165.2" cy="165.1" r=".49" fill="#f0f"/>
<circle cx="165.2" cy="165.1" r=".49" fill="none" stroke="#f0f" stroke-width=".25"/>
<circle cx="165.2" cy="157.5" r=".49" fill="#f0f"/>
<circle cx="165.2" cy="157.5" r=".49" fill="none" stroke="#f0f" stroke-width=".25"/>
<circle cx="198.2" cy="162.6" r=".49" fill="#f0f"/>
<circle cx="198.2" cy="162.6" r=".49" fill="none" stroke="#f0f" stroke-width=".25"/>
<circle cx="236.3" cy="106.7" r=".49" fill="#f0f"/>
<circle cx="236.3" cy="106.7" r=".49" fill="none" stroke="#f0f" stroke-width=".25"/>
<circle cx="182.9" cy="104.2" r=".49" fill="#f0f"/>
<circle cx="182.9" cy="104.2" r=".49" fill="none" stroke="#f0f" stroke-width=".25"/>
<circle cx="188" cy="106.7" r=".49" fill="#f0f"/>
<circle cx="188" cy="106.7" r=".49" fill="none" stroke="#f0f" stroke-width=".25"/>
<circle cx="193.1" cy="109.2" r=".49" fill="#f0f"/>
<circle cx="193.1" cy="109.2" r=".49" fill="none" stroke="#f0f" stroke-width=".25"/>
<circle cx="182.9" cy="86.4" r=".49" fill="#f0f"/>
<circle cx="182.9" cy="86.4" r=".49" fill="none" stroke="#f0f" stroke-width=".25"/>
<circle cx="188" cy="86.4" r=".49" fill="#f0f"/>
<circle cx="188" cy="86.4" r=".49" fill="none" stroke="#f0f" stroke-width=".25"/>
<circle cx="182.9" cy="124.5" r=".49" fill="#f0f"/>
<circle cx="182.9" cy="124.5" r=".49" fill="none" stroke="#f0f" stroke-width=".25"/>
<circle cx="188" cy="124.5" r=".49" fill="#f0f"/>
<circle cx="188" cy="124.5" r=".49" fill="none" stroke="#f0f" stroke-width=".25"/>
<circle cx="55.9" cy="134.6" r=".49" fill="#f0f"/>
<circle cx="55.9" cy="134.6" r=".49" fill="none" stroke="#f0f" stroke-width=".25"/>
<circle cx="43.2" cy="134.6" r=".49" fill="#f0f"/>
<circle cx="43.2" cy="134.6" r=".49" fill="none" stroke="#f0f" stroke-width=".25"/>
<text font-size="5.3" x="213.4" y="192.9">S702</text>
<g font-size="2.3">
<text x="58.5" y="14.8">VDD3V3</text>
<text x="160.1" y="27.5">VDD3V3</text>
<text x="77" y="40.1">11</text>
<text x="126.3" y="40.1">10</text>
<text x="77" y="42.7">12</text>
<text x="77" y="45.2">13</text>
<text x="77" y="47.8">14</text>
<text x="126.3" y="47.8">7</text>
<text x="126.3" y="45.2">8</text>
<text x="126.3" y="42.7">9</text>
<text x="77" y="50.3">15</text>
<text x="77" y="52.8">16</text>
<text x="126.3" y="52.8">5</text>
<text x="126.3" y="50.3">6</text>
<text x="77" y="55.4">17</text>
<text x="77" y="57.9">18</text>
<text x="126.3" y="57.9">3</text>
<text x="126.3" y="55.4">4</text>
<text x="77" y="60.5">19</text>
<text x="77" y="63">20</text>
<text x="126.3" y="63">1</text>
<text x="126.3" y="60.5">2</text>
<text x="45.8" y="70.7">VDD3V3</text>
<text x="220.6" y="70.6">1</text>
<text x="197.9" y="76.8">VDD5V</text>
<text x="220.6" y="73.2">2</text>
<text x="220.6" y="75.7">3</text>
<text x="231.2" y="75.6">不不</text>
<text x="139.8" y="80.9">VDD3V3</text>
<text x="180.4" y="83.4">VDD3V3</text>
<text x="220.6" y="78.2">4</text>
<text x="220.6" y="103.6">1</text>
<text x="220.6" y="106.2">2</text>
<text x="230.5" y="103.6">A</text>
<text x="230.5" y="106.2">B</text>
<text x="220.6" y="108.7">3</text>
<text x="220.6" y="111.3">4</text>
<text x="91.5" y="124">VDD3V3</text>
<text x="30.3" y="135.2">VDD5V</text>
<text x="73.2" y="139.2">1</text>
<text x="93.3" y="139.2">5</text>
<text x="73.2" y="144.3">2</text>
<text x="73.2" y="149.4">3</text>
<text x="93.3" y="149.4">4</text>
<text x="172.3" y="151.9">1</text>
<text x="172.3" y="154.4">2</text>
<text x="172.3" y="157">3</text>
<text x="172.3" y="159.5">4</text>
<text x="189.8" y="159.5">A</text>
<text x="172.3" y="162.1">5</text>
<text x="172.3" y="164.6">6</text>
<text x="172.3" y="167.1">7</text>
<text x="189.8" y="162.1">B</text>
<text x="172.3" y="169.7">8</text>
<text x="213.4" y="185">FriendlyARM</text>
<text x="203.3" y="190.1">Title</text>
<text x="203.3" y="197.7">Size</text>
<text x="213.4" y="197.7">Document Number</text>
<text x="287.1" y="197.7">Rev</text>
<text x="205.8" y="200.2">A4</text>
<text x="213.4" y="200.3">1-WIRE</text>
<text x="289.6" y="200.2">1.0</text>
<text x="203.3" y="205.3">Date:</text>
<text x="216.5" y="205.3">Wednesday, July 02, 2014</text>
<text x="254.1" y="205.3">Sheet</text>
<text x="266.8" y="205.3">2</text>
<text x="274.4" y="205.3">of</text>
<text x="282" y="205.3">2</text>
</g>
<g font-size="2.3" fill="#000080">
<text x="48.3" y="30.1">R38</text>
<text x="48.3" y="32.6">10K</text>
<text x="56" y="30.1">R33</text>
<text x="56" y="32.6">NC</text>
<text x="81.4" y="36.4">U4</text>
<text x="165.2" y="37.7">R36</text>
<text x="165.2" y="40.2">10K</text>
<text x="147.4" y="50.4">R39</text>
<text x="157.6" y="50.4">0R</text>
<text x="160.1" y="58">Y1</text>
<text x="61" y="60.5">R40</text>
<text x="61" y="65.6">0R</text>
<text x="165.2" y="60.5">11.0592MHz</text>
<text x="223.6" y="65.6">CON3</text>
<text x="81.4" y="69.7">STC11L04E</text>
<text x="139.8" y="70.7">C35</text>
<text x="160.1" y="70.7">C36</text>
<text x="172.8" y="70.7">C37</text>
<text x="83.9" y="75.8">C39</text>
<text x="127.1" y="73.2">R41</text>
<text x="127.1" y="75.8">10K</text>
<text x="139.8" y="75.8">10uF</text>
<text x="160.1" y="75.8">22pF</text>
<text x="172.8" y="75.8">22pF</text>
<text x="63.6" y="78.3">C38</text>
<text x="63.6" y="80.9">100nF</text>
<text x="83.9" y="80.9">10uF</text>
<text x="183" y="91">R54</text>
<text x="188" y="91">R55</text>
<text x="193.1" y="91">R56</text>
<text x="183" y="101.2">10K</text>
<text x="188" y="101.2">10K</text>
<text x="193.1" y="101.2">10K</text>
<text x="223.6" y="101.2">CON6</text>
<text x="198.2" y="106.3">R52</text>
<text x="198.2" y="103.7">R51</text>
<text x="208.4" y="106.3">22R</text>
<text x="208.4" y="103.7">22R</text>
<text x="183" y="113.9">C42</text>
<text x="188" y="113.9">C43</text>
<text x="193.1" y="113.9">C44</text>
<text x="198.2" y="108.8">R53</text>
<text x="208.4" y="108.8">22R</text>
<text x="183" y="121.5">10nF</text>
<text x="188" y="121.5">10nF</text>
<text x="193.1" y="121.5">10nF</text>
<text x="96.6" y="131.7">R48</text>
<text x="106.8" y="131.7">0R</text>
<text x="78.1" y="135.7">U5</text>
<text x="124.5" y="136.7">C41</text>
<text x="124.5" y="141.8">1uF</text>
<text x="142.3" y="139.3">R45</text>
<text x="147.4" y="139.3">R46</text>
<text x="152.5" y="139.3">R47</text>
<text x="157.6" y="139.3">R50</text>
<text x="43.3" y="144.4">C45</text>
<text x="43.3" y="149.4">1uF/NC</text>
<text x="175.3" y="146.9">CON5</text>
<text x="78.3" y="155.5">XC6209-3.3V/NC</text>
<text x="143.3" y="152.4" transform="rotate(90 143.3 152.4)">10K/NC</text>
<text x="148.3" y="152.4" transform="rotate(90 148.3 152.4)">10K/NC</text>
<text x="153.4" y="152.4" transform="rotate(90 153.4 152.4)">10K/NC</text>
<text x="158.5" y="152.4" transform="rotate(90 158.5 152.4)">10K/NC</text>
<text x="124.5" y="159.6">R42</text>
<text x="134.7" y="159.6">0R</text>
<text x="124.5" y="162.1">R43</text>
<text x="124.5" y="167.2">R44</text>
<text x="134.7" y="162.1">0R</text>
<text x="134.7" y="167.2">0R</text>
<text x="124.5" y="169.8">R49</text>
<text x="134.7" y="169.8">0R</text>
</g>
<g font-size="2.3" fill="#f00">
<text x="23.4" y="41.7">[1]</text>
<text x="28.8" y="41.7">LEDDIM</text>
<text x="142.8" y="42.7">KEY_0</text>
<text x="142.8" y="45.3">KEY_1</text>
<text x="142.8" y="47.8">KEY_2</text>
<text x="64.1" y="50.3">TP_IRQ</text>
<text x="173.3" y="51.6">EINT10</text>
<text x="183.7" y="51.6">[1]</text>
<text x="38.7" y="57">[1]</text>
<text x="44" y="57">BL_EN</text>
<text x="132.7" y="58">MCU_TXD</text>
<text x="38.7" y="62.1">[1]</text>
<text x="44" y="62.1">TOUT1</text>
<text x="132.7" y="60.5">MCU_RXD</text>
<text x="132.7" y="63">MCURST</text>
<text x="203.8" y="70.7">MCU_RXD</text>
<text x="203.8" y="73.2">MCU_TXD</text>
<text x="170.8" y="103.7">KEY_0</text>
<text x="170.8" y="106.2">KEY_1</text>
<text x="170.8" y="108.8">KEY_2</text>
<text x="99.6" y="161.1">[2]</text>
<text x="105" y="161.1">TPSCL</text>
<text x="99.6" y="163.7">[2]</text>
<text x="105" y="163.7">TPSDA</text>
<text x="99.6" y="168.7">[2]</text>
<text x="99.6" y="171.3">[2]</text>
<text x="105" y="168.7">TPINT</text>
<text x="105" y="171.3">nRESET</text>
</g>
<g font-size="2.3" fill="#004080">
<text x="82.6" y="41.7">P3.7/CEX0/PWM0</text>
<text x="118.2" y="41.7">GND</text>
<text x="82.6" y="44.3">P1.0</text>
<text x="82.6" y="46.8">P1.1</text>
<text x="101.1" y="44.3">PWM1/CEX1/T1/P3.5</text>
<text x="110.8" y="46.8">ECI/T0/P3.4</text>
<text x="82.6" y="49.4">P1.2</text>
<text x="82.6" y="51.9">P1.3</text>
<text x="113" y="51.9">INT0/P3.2</text>
<text x="113" y="49.4">INT1/P3.3</text>
<text x="82.6" y="54.4">P1.4/SS</text>
<text x="82.6" y="57">P1.5/MOSI</text>
<text x="82.6" y="59.5">P1.6/MISO</text>
<text x="113.4" y="59.5">TXD/P3.1</text>
<text x="116.3" y="57">XTAL1</text>
<text x="116.3" y="54.4">XTAL2</text>
<text x="82.6" y="62.1">P1.7/SCLK</text>
<text x="82.6" y="64.6">VCC</text>
<text x="113.2" y="62.1">RXD/P3.0</text>
<text x="118.7" y="64.6">RST</text>
<text x="77.6" y="140.8">VIN</text>
<text x="83.9" y="140.8">VOUT</text>
<text x="77.6" y="145.9">GND</text>
<text x="77.6" y="151">EN</text>
<text x="86.9" y="151">NC</text>
<text x="176.6" y="153.5">3.3V</text>
<text x="176.6" y="156">GND</text>
<text x="176.6" y="158.6">GND</text>
<text x="176.6" y="161.1">SCL</text>
<text x="185.2" y="161.1">A</text>
<text x="176.6" y="163.7">SDA</text>
<text x="176.6" y="166.2">GND</text>
<text x="185.2" y="163.7">B</text>
<text x="176.6" y="168.7">INT</text>
<text x="176.6" y="171.3">RST</text>
</g>
<g font-size="1.8">
<text x="31.8" y="1.9">5</text>
<text x="90.1" y="1.9">4</text>
<text x="148.5" y="1.9">3</text>
<text x="206.9" y="1.9">2</text>
<text x="265.3" y="1.9">1</text>
<text x=".7" y="29.8">D</text>
<text x="295.1" y="29.8">D</text>
<text x=".7" y="80.9">C</text>
<text x="295.1" y="80.9">C</text>
<text x=".7" y="132.1">B</text>
<text x="295.1" y="132.1">B</text>
<text x=".7" y="183.3">A</text>
<text x="295.1" y="183.3">A</text>
<text x="31.8" y="209.2">5</text>
<text x="90.1" y="209.2">4</text>
<text x="148.5" y="209.2">3</text>
<text x="206.9" y="209.2">2</text>
<text x="265.3" y="209.2">1</text>
</g>
</svg>
